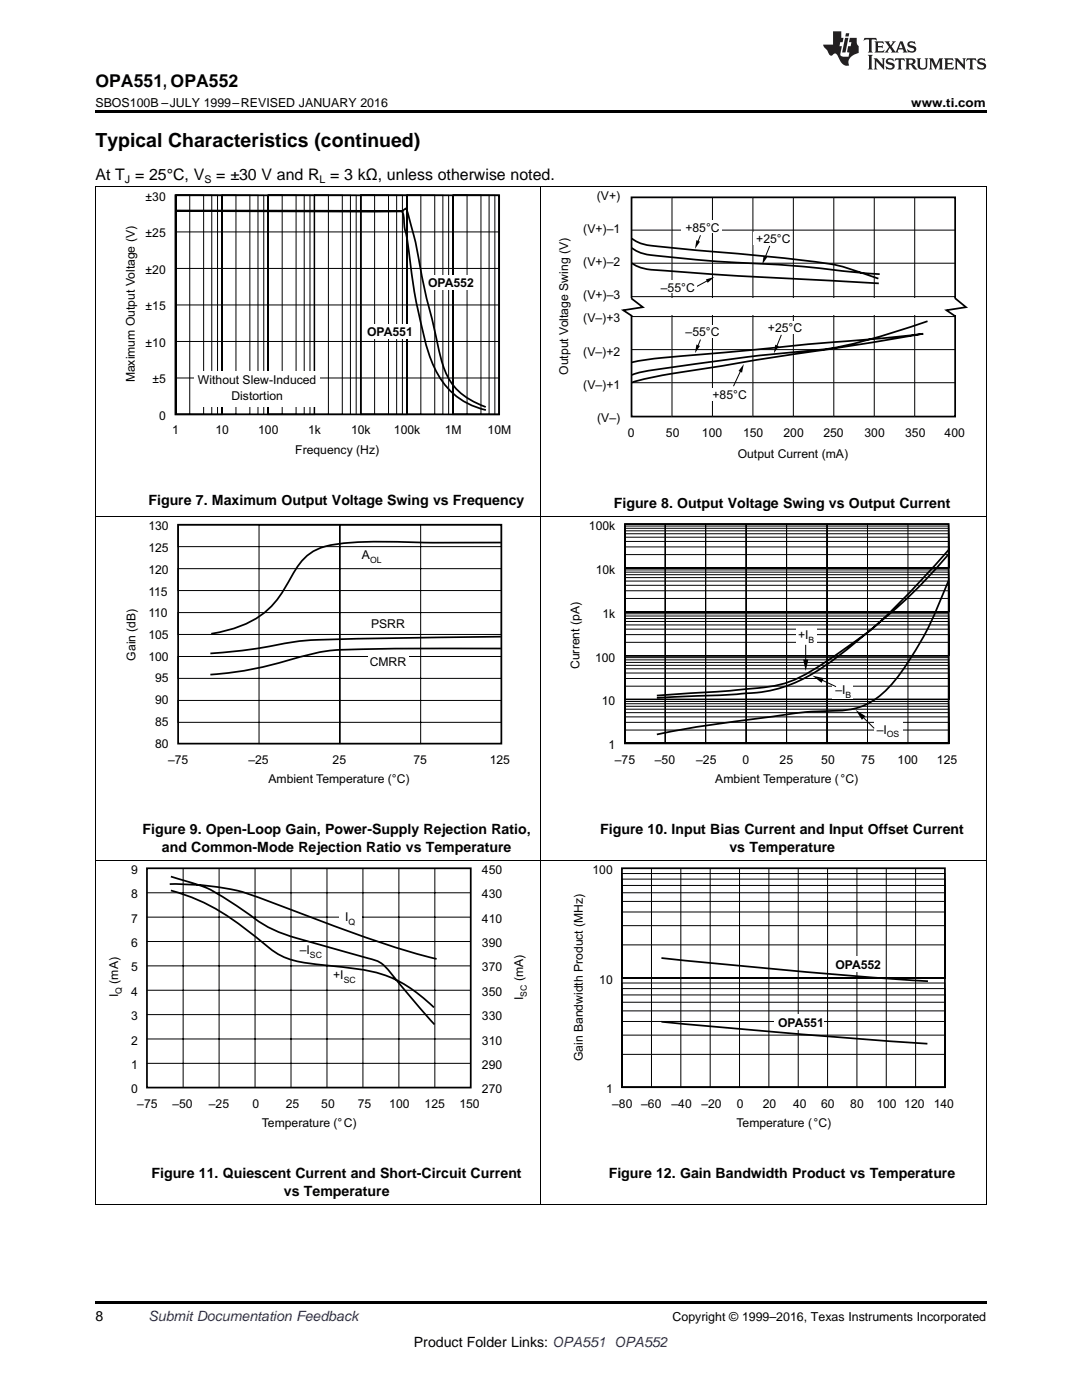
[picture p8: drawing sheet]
<svg xmlns="http://www.w3.org/2000/svg" width="216mm" height="279mm" viewBox="0 0 216 279" stroke-linecap="round" stroke-linejoin="round" font-family="sans-serif">
<path d="M19 259.7h177.8v.5h-177.8z" fill="#000"/>
<g fill="none" stroke="#000" stroke-width=".2">
<path d="M19.1 171.9v68.6M29.3 178.2h64.6M36.5 173.3v43.8M43.7 173.3v43.8M50.9 173.3v43.8M58.1 173.3v43.8M65.2 173.3v43.8M72.4 173.3v43.8M79.6 173.3v43.8M86.8 173.3v43.8M107.9 171.9v68.6M196.8 171.9v68.6"/>
<path d="M29.3 183h64.6M29.3 187.9h64.6M29.3 192.8h64.6M29.3 197.6h64.6M29.3 202.5h64.6M29.3 207.3h64.6M29.3 212.2h64.6M19 240.5h177.8"/>
</g>
<path d="M29.3 173.3h64.6v43.8h-64.6zM33.9 176.4h.2a53.4 53.4 0 0 1 15.2 1.9l12.4 4.6a227.3 227.3 0 0 0 25.4 8.5M34.1 174.9l2 .6a26 26 0 0 1 10.2 4.7l2 1.3a33 33 0 0 0 7.1 4.4 115.3 115.3 0 0 0 12.1 3.7l4.4 1.2a13.8 13.8 0 0 1 4.4 1.6l1.1 1.1 5.5 6.6 3.8 4.4M34.1 177.7a42.8 42.8 0 0 1 16.8 9.2l1.4 1.1a15.3 15.3 0 0 0 10.1 4.4l1.2 .1a76.6 76.6 0 0 1 12.1 1.8 26 26 0 0 1 10.9 6.8" fill="none" stroke="#000" stroke-width=".35"/>
<path d="M67.7 181.7h4.4v3h-4.4z" fill="#fff"/>
<path d="M130 173.4v43.7M135.9 173.4v43.7M141.7 173.4v43.7M147.6 173.4v43.7M153.4 173.4v43.7M159.3 173.4v43.7M165.1 173.4v43.7M171 173.4v43.7M176.8 173.4v43.7M182.7 173.4v43.7" fill="none" stroke="#000" stroke-width=".2"/>
<path d="M165.9 190.8h9.9v3h-9.9z" fill="#fff"/>
<path d="M124.1 173.3h64.4v43.7h-64.4zM132 191.2l3.5 .4a1369.8 1369.8 0 0 0 49.7 4.2M132 203.9l28.9 2.6 24.2 1.8" fill="none" stroke="#000" stroke-width=".35"/>
<g fill="none" stroke="#000" stroke-width=".2">
<path d="M124.1 174.3h64.4v20.9h-64.4zM124.1 175.4h64.4v19.8h-64.4zM124.1 176.7h64.4v18.5h-64.4zM124.1 178.2h64.4v17h-64.4zM124.1 179.9h64.4v15.3h-64.4zM124.1 182h64.4v13.2h-64.4zM124.1 184.7h64.4v10.5h-64.4zM124.1 188.6h64.4v6.5h-64.4zM124.1 196.2h64.4v20.8h-64.4zM124.1 197.3h64.4v19.7h-64.4zM124.1 198.6h64.4v18.4h-64.4zM124.1 200h64.4v17h-64.4z"/>
<path d="M124.1 201.7h64.4v15.3h-64.4zM124.1 203.9h64.4v13.1h-64.4zM124.1 206.6h64.4v10.4h-64.4zM124.1 210.4h64.4v6.6h-64.4z"/>
</g>
<path d="M124.1 195.1l64.4 .1" fill="none" stroke="#000" stroke-width=".24"/>
<path d="M154.4 202.4h9.9v3h-9.9z" fill="#fff"/>
<path d="M19.1 103.2v68.7M35.5 104.7h64.5v4.4h-64.5zM35.5 113.5h64.5v4.4h-64.5zM51.7 104.7h16.1v43.7h-16.1zM67.8 104.7h16.1v43.7h-16.1zM107.9 103.2v68.7M196.8 103.2v68.7M35.5 122.3h64.5v4.3h-64.5zM35.5 131h64.5v4.4h-64.5zM35.5 139.8h64.5v4.4h-64.5zM19 171.8h177.8" fill="none" stroke="#000" stroke-width=".2"/>
<path d="M35.5 104.7h64.5v43.7h-64.5zM99.9 108.3l-17.2-.1a88.7 88.7 0 0 0-16.5 .6 10 10 0 0 0-7.7 5.6 22.8 22.8 0 0 1-6.5 8.5 22.6 22.6 0 0 1-9.8 3.6M99.9 127.1l-14.6 .1a527 527 0 0 0-25.8 .8l-3.1 .5a95.4 95.4 0 0 1-14.4 1.9M99.9 129.4h-5.4a576.4 576.4 0 0 0-28 .4 62.3 62.3 0 0 0-10.9 2.5l-6.9 1.6-6.7 .7" fill="none" stroke="#000" stroke-width=".35"/>
<g fill="#fff">
<path d="M71.9 109.5h4.8v3h-4.8z"/>
<path d="M73.5 123.1h8.1v2.9h-8.1z"/>
<path d="M73.5 130.6h8.1v2.9h-8.1z"/>
</g>
<path d="M124.7 104.6h64.6v43.8h-64.6zM189.3 110.6a107.8 107.8 0 0 1-16.4 15.8 60.3 60.3 0 0 1-14.3 9.9 32.1 32.1 0 0 1-10.9 2.2l-16.6 .8M189.3 115.9l-.8 1.8a64.8 64.8 0 0 1-11.2 19.5 14.1 14.1 0 0 1-11.5 4.7 84.2 84.2 0 0 0-13.8 1.4l-12.5 1.7-8.4 1.6M189.3 109.7l-9.3 10.1a65.8 65.8 0 0 1-13.3 11 34.5 34.5 0 0 1-11.1 5.8l-3.2 .6-7.2 .7-14.1 .9" fill="none" stroke="#000" stroke-width=".35"/>
<g fill="none" stroke="#000" stroke-width=".2">
<path d="M124.7 104.6h8v43.8h-8zM124.7 104.6h64.6v8.7h-64.6zM124.7 105.4h64.6v7.9h-64.6zM124.7 106.5h64.6v6.8h-64.6zM124.7 108.1h64.6v5.2h-64.6zM124.7 110.7h64.6v2.6h-64.6zM124.7 109.1h64.6v4.2h-64.6zM124.7 107.2h64.6v6.1h-64.6zM124.7 105.9h64.6v7.4h-64.6zM124.7 105h64.6v8.3h-64.6zM124.7 114.2h64.6v7.9h-64.6zM124.7 115.3h64.6v6.8h-64.6z"/>
<path d="M124.7 116.8h64.6v5.3h-64.6zM124.7 119.4h64.6v2.7h-64.6zM124.7 117.9h64.6v4.2h-64.6zM124.7 116h64.6v6.1h-64.6zM124.7 114.7h64.6v7.4h-64.6zM124.7 113.7h64.6v8.4h-64.6zM132.7 104.6h8.1v43.8h-8.1zM140.8 104.6h8.1v43.8h-8.1zM148.9 104.6h8.1v43.8h-8.1zM157 104.6h8v43.8h-8zM165 104.6h8.1v43.8h-8.1zM173.1 104.6h8.1v43.8h-8.1z"/>
<path d="M124.7 122.1h64.6v8.7h-64.6zM124.7 122.9h64.6v7.9h-64.6zM124.7 124h64.6v6.8h-64.6zM124.7 125.6h64.6v5.2h-64.6zM124.7 128.2h64.6v2.6h-64.6zM124.7 126.7h64.6v4.1h-64.6zM124.7 124.7h64.6v6.1h-64.6zM124.7 123.4h64.6v7.4h-64.6zM124.7 122.5h64.6v8.3h-64.6zM124.7 131.7h64.6v7.9h-64.6zM124.7 132.8h64.6v6.8h-64.6zM124.7 134.3h64.6v5.3h-64.6z"/>
<path d="M124.7 136.9h64.6v2.7h-64.6zM124.7 135.4h64.6v4.2h-64.6zM124.7 133.5h64.6v6.1h-64.6zM124.7 132.2h64.6v7.4h-64.6zM124.7 131.2h64.6v8.4h-64.6zM124.7 139.6h64.6v8.8h-64.6zM124.7 140.4h64.6v8h-64.6zM124.7 141.5h64.6v6.8h-64.6zM124.7 143.1h64.6v5.2h-64.6zM124.7 145.7h64.6v2.6h-64.6zM124.7 144.2h64.6v4.1h-64.6zM124.7 142.2h64.6v6.1h-64.6z"/>
<path d="M124.7 141h64.6v7.4h-64.6zM124.7 140h64.6v8.4h-64.6z"/>
</g>
<path d="M124.7 113.3h64.6v8.8h-64.6zM124.7 130.8h64.6v8.8h-64.6z" fill="none" stroke="#000" stroke-width=".24"/>
<path d="M158.9 125.3h4.2v3.4h-4.2z" fill="#fff"/>
<path d="M160.3 131.6h1l-.5 2.3z" fill="#000"/>
<path d="M160.8 128.7v3.8" fill="none" stroke="#000" stroke-width=".2"/>
<path d="M166 135.9h4.1v3.5h-4.1z" fill="#fff"/>
<path d="M162.1 134.8l2.3 .5-.5 1z" fill="#000"/>
<path d="M163.4 135.4l3.4 1.6" fill="none" stroke="#000" stroke-width=".2"/>
<path d="M174.4 143.8h5.6v4h-5.6z" fill="#fff"/>
<path d="M170.7 141.7l2 1.2-.7 .8z" fill="#000"/>
<path d="M19.1 37.2v66M107.9 37.2v66M196.8 37.2v66M126 59.2h64.6v4h-64.6zM126 45.9h64.6M126 52.5h64.6M126 69.8h64.6M126 76.4h64.6M19 103.2h177.8M171.7 142.7l2.7 2.7" fill="none" stroke="#000" stroke-width=".2"/>
<path d="M126 39.4h64.6v43.7h-64.6z" fill="none" stroke="#000" stroke-width=".35"/>
<path d="M134.1 39.3v43.8z" fill="#fff"/>
<path d="M134.1 39.3v43.8z" fill="none" stroke="#000" stroke-width=".2"/>
<path d="M142.2 39.3v43.8z" fill="#fff"/>
<path d="M142.2 39.3v43.8z" fill="none" stroke="#000" stroke-width=".2"/>
<path d="M150.2 39.3v43.8z" fill="#fff"/>
<path d="M150.2 39.3v43.8z" fill="none" stroke="#000" stroke-width=".2"/>
<path d="M158.3 39.3v43.8z" fill="#fff"/>
<path d="M158.3 39.3v43.8z" fill="none" stroke="#000" stroke-width=".2"/>
<path d="M166.4 39.3v43.8z" fill="#fff"/>
<path d="M166.4 39.3v43.8z" fill="none" stroke="#000" stroke-width=".2"/>
<path d="M174.4 39.3v43.8z" fill="#fff"/>
<path d="M174.4 39.3v43.8z" fill="none" stroke="#000" stroke-width=".2"/>
<path d="M182.5 39.3v43.8z" fill="#fff"/>
<path d="M182.5 39.3v43.8z" fill="none" stroke="#000" stroke-width=".2"/>
<path d="M125.8 59.6h65v3.3h-65z" fill="#fff"/>
<path d="M125.9 59.5l2.4 1.8-3.9 .6 1.7 1.2M126.1 47.6a7.9 7.9 0 0 0 4.7 1.5l9.3 .9a302.9 302.9 0 0 1 27.6 3.1l7.6 2.5M126.1 49.5a7.9 7.9 0 0 0 4.7 1.5 310.9 310.9 0 0 0 25.7 1.9l19 1.8M126.1 52.5a9 9 0 0 0 5.2 1.4l14.3 1.1 29.8 1.6M190.5 59.5l2.3 1.8-3.9 .6 1.7 1.2M126.1 72.3a174.2 174.2 0 0 1 18.9-2l16.8-1.6 14.1-1.2 8.3-.9-14.3 2.4-16.8 2.5-9 1.5a176.8 176.8 0 0 0-17.5 3.2l-.5 .1M185.1 64.1l-5.2 1.7a76.9 76.9 0 0 1-22.5 4.6 459.2 459.2 0 0 0-30.2 4l-1.1 .4" fill="none" stroke="#000" stroke-width=".35"/>
<path d="M140.9 55.8l1.6-.5-1.3 1.1z" fill="#000"/>
<path d="M141.6 55.8l-2.8 1.5" fill="none" stroke="#000" stroke-width=".2"/>
<path d="M130.9 56h8.2v2.5h-8.2z" fill="#fff"/>
<path d="M148.4 72.6l-.3 1.8-.7-.4z" fill="#000"/>
<path d="M148 73.6l-1.6 3.5" fill="none" stroke="#000" stroke-width=".2"/>
<path d="M141.3 77.4h8.1v2.5h-8.1z" fill="#fff"/>
<path d="M139 47.9l.7 .3-1 1.5z" fill="#000"/>
<path d="M139.8 46.9l-.7 1.8" fill="none" stroke="#000" stroke-width=".2"/>
<path d="M135.9 44.1h8.1v2.4h-8.1z" fill="#fff"/>
<path d="M139 68.7l.7 .3-1 1.5z" fill="#000"/>
<path d="M139.8 67.8l-.7 1.7" fill="none" stroke="#000" stroke-width=".2"/>
<path d="M135.9 64.9h8.1v2.4h-8.1z" fill="#fff"/>
<path d="M152.4 51l.7 .3-1 1.5z" fill="#000"/>
<path d="M153.6 49.1l-1.1 2.7" fill="none" stroke="#000" stroke-width=".2"/>
<path d="M150.3 46.4h7.6v2.4h-7.6z" fill="#fff"/>
<path d="M154.7 68.8l.7 .3-1 1.4z" fill="#000"/>
<path d="M155.9 66.8l-1.1 2.7" fill="none" stroke="#000" stroke-width=".2"/>
<path d="M152.7 64.1h7.5v2.5h-7.5z" fill="#fff"/>
<path d="M35.1 39h9.2v43.7h-9.2zM53.5 39h9.2v43.7h-9.2zM72 39h9.2v43.7h-9.2zM90.4 39h9.2v43.7h-9.2z" fill="none" stroke="#000" stroke-width=".28"/>
<g fill="none" stroke="#000" stroke-width=".2">
<path d="M35.1 39h8.3v43.7h-8.3zM35.1 39h7.2v43.7h-7.2zM35.1 39h5.5v43.7h-5.5zM35.1 39h2.8v43.7h-2.8zM44.3 39h8.3v43.7h-8.3zM44.3 39h7.2v43.7h-7.2zM44.3 39h5.6v43.7h-5.6zM44.3 39h2.8v43.7h-2.8zM53.5 39h8.4v43.7h-8.4zM53.5 39h7.2v43.7h-7.2zM53.5 39h5.6v43.7h-5.6zM53.5 39h2.8v43.7h-2.8z"/>
<path d="M62.7 39h8.4v43.7h-8.4zM62.7 39h7.2v43.7h-7.2zM62.7 39h5.6v43.7h-5.6zM62.8 39h2.7v43.7h-2.7zM72 39h8.3v43.7h-8.3zM72 39h7.1v43.7h-7.1zM72 39h5.5v43.7h-5.5zM72 39h2.8v43.7h-2.8zM81.2 39h8.3v43.7h-8.3zM81.2 39h7.2v43.7h-7.2zM81.2 39h5.5v43.7h-5.5zM81.2 39h2.8v43.7h-2.8z"/>
<path d="M90.4 39h8.3v43.7h-8.3zM90.4 39h7.2v43.7h-7.2zM90.4 39h5.6v43.7h-5.6zM90.4 39h2.8v43.7h-2.8zM35 46.3h64.6M35 53.6h64.6M35 60.9h64.6M35 68.1h64.6M35 75.4h64.6"/>
</g>
<path d="M35 39h64.6v43.7h-64.6z" fill="none" stroke="#000" stroke-width=".35"/>
<g fill="#fff">
<path d="M85.1 54.9h9.9v3h-9.9z"/>
<path d="M72.5 64.7h10.4v2.9h-10.4z"/>
<path d="M38.8 74h25.1v7.1h-25.1z"/>
</g>
<path d="M35.1 42l45 .1a2.66 2.66 0 0 1 .5 2.2l.1 1a73.5 73.5 0 0 1 1.6 10.2l.7 4.6a86.8 86.8 0 0 0 3.4 12.6 14.7 14.7 0 0 0 10.6 9.1M35.1 42.1l44.1 .1h1.1l.7-.6a83.1 83.1 0 0 1 3.3 14.3l3.3 14.1a15.1 15.1 0 0 0 3.9 8.1 16 16 0 0 0 5.4 3.1" fill="none" stroke="#000" stroke-width=".35"/>
<path d="M19 37.2h177.8" fill="none" stroke="#000" stroke-width=".2"/>
<path d="M19 22h177.8v.5h-177.8z" fill="#000"/>
<g fill="#231f20">
<path d="M172.5 7.6l-.1 .5 .4-.2h.6v.1v2.1l-.2 .4h.9l-.2-.4v-2.1l.1-.1h.5l.5 .2-.2-.5zM174.5 8.3l.2 .3v1.5l-.2 .4h1.8l.2-.6a1.04 1.04 0 0 1-1.3 .2v-.7h.6l.3 .2v-.6l-.3 .2h-.6v-.6l.8-.1 .4 .3-.2-.5zM176.5 8.3l.9 1.1-.9 1.1h.8l-.2-.2 .4-.7 .5 .7-.2 .2h1.5l-.2-.2 .2-.4h.9l.1 .4-.2 .2h1l-.3-.3-.7-1.9h-.5l-.9 2-.8-1 .9-1h-.8l.1 .3-.4 .5-.3-.6 .1-.2zM179.7 8.6l.4 1h-.7zM181.3 8.4a.63 .63 0 0 0-.2 .7 .63 .63 0 0 0 .6 .4l.6 .2 .1 .2a.75 .75 0 0 1-.7 .4 .75 .75 0 0 1-.6-.5l.1 .7 .1-.1a1.11 1.11 0 0 0 1.5-.6 1.13 1.13 0 0 0-1.2-.8l-.1-.4a1.04 1.04 0 0 1 1.2 .2l-.2-.5-.2 .1-.4-.2zM173.2 10.9l.2 .4v2.2l-.2 .4h1l-.3-.4v-2.2l.3-.4zM174.3 11.6l.3 .4v1.5l-.3 .4h.8l-.2-.4v-1.3l1.5 1.7v-1.9l.2-.4h-.7l.2 .4v.9l-1.1-1.3zM177 11.8a.62 .62 0 0 0-.2 .7 .62 .62 0 0 0 .6 .4l.6 .1 .1 .3a.76 .76 0 0 1-.7 .3 .76 .76 0 0 1-.7-.4l.2 .7 .1-.1a1.11 1.11 0 0 0 1.5-.6 1.13 1.13 0 0 0-1.2-.8l-.1-.4a1.04 1.04 0 0 1 1.2 .2l-.2-.6-.2 .1-.5-.1zM178.7 11.6l-.2 .6a.61 .61 0 0 1 .8-.3v1.6l-.2 .4h.9l-.2-.4v-1.6a.63 .63 0 0 1 .7 .3l-.1-.6zM180.6 11.6l.3 .4v1.5l-.3 .4h1l-.2-.2-.1-.8 .6 .2a.76 .76 0 0 0 1.2 .7l-1-1a.58 .58 0 0 0 .6-.5 .58 .58 0 0 0-.5-.6zM181.4 11.9h.1a.45 .45 0 0 1 .5 .1 .45 .45 0 0 1 .1 .5l-.8 .2zM182.9 11.6l.2 .2a2.17 2.17 0 0 0 .3 1.9 .99 .99 0 0 0 1.6-.6v-1.1l.2-.4h-.7l.2 .2a1.92 1.92 0 0 1-.2 1.8 .6 .6 0 0 1-.9-.5v-1.1l.2-.4zM185.4 11.6l.2 .4v1.5l-.2 .4h.7l-.2-.4v-1.4l.8 1.8 .8-1.8v1.4l-.2 .4h.9l-.2-.4v-1.5l.2-.4h-.8l-.6 1.5-.6-1.5zM188.4 11.6l.2 .4v1.5l-.2 .4h1.8l.1-.6a1.04 1.04 0 0 1-1.2 .1v-.6h.5l.4 .2v-.6l-.4 .2h-.5v-.7h.8l.3 .3-.1-.6zM190.5 11.6l.2 .4v1.5l-.2 .4h.7l-.2-.4v-1.3l1.5 1.7v-1.9l.2-.4h-.7l.2 .4v.9l-1.1-1.3zM192.9 11.6l-.1 .6a.61 .61 0 0 1 .7-.3l.1 1.6-.3 .4h1l-.3-.4 .1-1.6a.63 .63 0 0 1 .7 .3l-.1-.6zM195.2 11.8a.62 .62 0 0 0-.2 .7 .62 .62 0 0 0 .6 .4l.6 .1 .1 .3a.76 .76 0 0 1-.7 .3 .76 .76 0 0 1-.6-.4l.1 .7 .1-.1a1.11 1.11 0 0 0 1.6-.6 1.13 1.13 0 0 0-1.3-.8l-.1-.4a1.04 1.04 0 0 1 1.2 .2l-.1-.6-.2 .1-.5-.1z"/>
<path d="M166.2 6.3v2.6h-1.9v.4l.8 .9a.91 .91 0 0 0 1 .8 .56 .56 0 0 1 .5-.3 .56 .56 0 0 1 .5 .3l.4 .8a1.53 1.53 0 0 0 1.9 1.2 1.54 1.54 0 0 1 1-2.1l.9-.3v-1.4a1.52 1.52 0 0 1-.4-1.6h-1.3l-.2 .8h.5l-.2 .8h-.5l-.1 1v.2l.4 .1-.2 .8a1.93 1.93 0 0 1-1.6-.3l.3-1.8h-.5l.2-.8h.4l.2-.8h-.4v-1.3zM168.6 7.6l-.6 2.9h.7l.6-2.9zM168.8 6.6l-.1 .7h.6l.2-.7z"/>
</g>
<text font-size="3.9" x="19" y="29.3">Typical Characteristics (continued)</text>
<text font-size="3.5" x="19" y="17.3">OPA551, OPA552</text>
<g font-size="3.2">
<text x="19" y="36">At T = 25°C, V</text>
<text x="43.1" y="36">= ±30 V and R = 3 kΩ, unless otherwise noted.</text>
</g>
<g font-size="2.8">
<text x="29.6" y="100.8">Figure 7. Maximum Output Voltage Swing vs Frequency</text>
<text x="122.5" y="101.5">Figure 8. Output Voltage Swing vs Output Current</text>
<text x="28.4" y="166.4">Figure 9. Open-Loop Gain, Power-Supply Rejection Ratio,</text>
<text x="119.8" y="166.4">Figure 10. Input Bias Current and Input Offset Current</text>
<text x="32.3" y="170.1">and Common-Mode Rejection Ratio vs Temperature</text>
<text x="145.6" y="170.1">vs Temperature</text>
<text x="30.2" y="235.1">Figure 11. Quiescent Current and Short-Circuit Current</text>
<text x="56.7" y="238.8">vs Temperature</text>
<text x="121.5" y="235.1">Figure 12. Gain Bandwidth Product vs Temperature</text>
<text x="19" y="263.6">8</text>
<text x="82.6" y="268.9">Product Folder Links: OPA551 OPA552</text>
</g>
<text font-size="2.8" fill="#0000c8" x="29.6" y="263.6">Submit Documentation Feedback</text>
<g font-size="2.5">
<text x="19" y="21.4">SBOS100B –JULY 1999–REVISED JANUARY 2016</text>
<text x="181.8" y="21.4">www.ti.com</text>
<text x="134.2" y="263.6">Copyright © 1999–2016, Texas Instruments Incorporated</text>
</g>
<g font-size="2.4">
<text x="29.1" y="40">±30</text>
<text x="119.1" y="39.9">(V+)</text>
<text x="29.1" y="47.3">±25</text>
<text x="116.4" y="46.5">(V+)–1</text>
<text x="136.8" y="46.3">+85°C</text>
<text x="116.4" y="53.1">(V+)–2</text>
<text x="150.9" y="48.6">+25°C</text>
<text x="29.1" y="54.6">±20</text>
<text x="85.4" y="57.3">OPA552</text>
<text x="116.4" y="59.7">(V+)–3</text>
<text x="131.9" y="58.2">–55°C</text>
<text x="29.1" y="61.9">±15</text>
<text x="116.4" y="64.4">(V–)+3</text>
<text x="29.1" y="69.2">±10</text>
<text x="73.2" y="67">OPA551</text>
<text x="116.4" y="71">(V–)+2</text>
<text x="136.8" y="67.1">–55°C</text>
<text x="153.2" y="66.3">+25°C</text>
<text x="26.9" y="76.3" transform="rotate(-90 26.9 76.3)">Maximum Output Voltage (V)</text>
<text x="30.4" y="76.5">±5</text>
<text x="39.5" y="76.7">Without Slew-Induced</text>
<text x="113.4" y="74.8" transform="rotate(-90 113.4 74.8)">Output Voltage Swing (V)</text>
<text x="116.4" y="77.6">(V–)+1</text>
<text x="31.7" y="83.7">0</text>
<text x="46.2" y="79.9">Distortion</text>
<text x="142.2" y="79.6">+85°C</text>
<text x="34.3" y="86.7">1</text>
<text x="43" y="86.7">10</text>
<text x="51.5" y="86.7">100</text>
<text x="61.5" y="86.7">1k</text>
<text x="70" y="86.7">10k</text>
<text x="78.6" y="86.7">100k</text>
<text x="88.8" y="86.7">1M</text>
<text x="97.3" y="86.7">10M</text>
<text x="119.2" y="84.2">(V–)</text>
<text x="125.3" y="87.2">0</text>
<text x="132.9" y="87.2">50</text>
<text x="140.1" y="87.2">100</text>
<text x="148.3" y="87.2">150</text>
<text x="156.3" y="87.2">200</text>
<text x="164.3" y="87.2">250</text>
<text x="172.5" y="87.2">300</text>
<text x="180.6" y="87.2">350</text>
<text x="188.5" y="87.2">400</text>
<text x="58.9" y="90.7">Frequency (Hz)</text>
<text x="147.2" y="91.4">Output Current (mA)</text>
<text x="29.6" y="105.9">130</text>
<text x="117.5" y="105.8">100k</text>
<text x="29.6" y="110.2">125</text>
<text x="72.2" y="111.6">A</text>
<text x="29.6" y="114.5">120</text>
<text x="29.6" y="118.9">115</text>
<text x="118.9" y="114.5">10k</text>
<text x="29.6" y="123.2">110</text>
<text x="74" y="125.4">PSRR</text>
<text x="120.2" y="123.3">1k</text>
<text x="27.1" y="131.8" transform="rotate(-90 27.1 131.8)">Gain (dB)</text>
<text x="29.6" y="127.5">105</text>
<text x="29.6" y="131.9">100</text>
<text x="159.2" y="127.6">+I</text>
<text x="31" y="136.2">95</text>
<text x="73.8" y="132.9">CMRR</text>
<text x="115.6" y="133.5" transform="rotate(-90 115.6 133.5)">Current (pA)</text>
<text x="118.7" y="132">100</text>
<text x="31" y="140.5">90</text>
<text x="120.1" y="140.8">10</text>
<text x="166.7" y="138.6">–I</text>
<text x="31" y="144.9">85</text>
<text x="31" y="149.2">80</text>
<text x="121.4" y="149.5">1</text>
<text x="174.9" y="146.5">–I</text>
<text x="33.5" y="152.5">–75</text>
<text x="49.6" y="152.5">–25</text>
<text x="66.4" y="152.5">25</text>
<text x="82.5" y="152.5">75</text>
<text x="97.7" y="152.5">125</text>
<text x="122.7" y="152.5">–75</text>
<text x="130.7" y="152.5">–50</text>
<text x="138.9" y="152.5">–25</text>
<text x="148.2" y="152.5">0</text>
<text x="155.6" y="152.5">25</text>
<text x="163.9" y="152.5">50</text>
<text x="171.9" y="152.5">75</text>
<text x="179.1" y="152.5">100</text>
<text x="187" y="152.5">125</text>
<text x="53.6" y="156.3">Ambient Temperature (°C)</text>
<text x="142.7" y="156.3">Ambient Temperature (°C)</text>
<text x="26.1" y="174.4">9</text>
<text x="26.1" y="179.3">8</text>
<text x="96.2" y="174.4">450</text>
<text x="96.2" y="179.3">430</text>
<text x="118.2" y="174.5">100</text>
<text x="26.1" y="184.1">7</text>
<text x="68.9" y="183.9">I</text>
<text x="96.2" y="184.1">410</text>
<text x="26.1" y="189">6</text>
<text x="59.8" y="190.4">–I</text>
<text x="96.2" y="189">390</text>
<text x="23.6" y="196.3" transform="rotate(-90 23.6 196.3)">(mA)</text>
<text x="26.1" y="193.9">5</text>
<text x="66.5" y="195.4">+I</text>
<text x="96.2" y="193.9">370</text>
<text x="104.4" y="195.8" transform="rotate(-90 104.4 195.8)">(mA)</text>
<text x="119.6" y="196.3">10</text>
<text x="166.7" y="193.3">OPA552</text>
<text x="23.6" y="199" transform="rotate(-90 23.6 199)">I</text>
<text x="26.1" y="198.7">4</text>
<text x="26.1" y="203.6">3</text>
<text x="96.2" y="198.7">350</text>
<text x="96.2" y="203.6">330</text>
<text x="104.4" y="199.6" transform="rotate(-90 104.4 199.6)">I</text>
<text x="26.1" y="208.5">2</text>
<text x="96.2" y="208.5">310</text>
<text x="155.3" y="204.9">OPA551</text>
<text x="26.1" y="213.3">1</text>
<text x="96.2" y="213.3">290</text>
<text x="116.3" y="211.8" transform="rotate(-90 116.3 211.8)">Gain Bandwidth Product (MHz)</text>
<text x="26.1" y="218.2">0</text>
<text x="27.4" y="221.1">–75</text>
<text x="34.4" y="221.1">–50</text>
<text x="41.7" y="221.1">–25</text>
<text x="50.4" y="221.1">0</text>
<text x="57" y="221.1">25</text>
<text x="64.1" y="221.1">50</text>
<text x="71.4" y="221.1">75</text>
<text x="77.7" y="221.1">100</text>
<text x="84.7" y="221.1">125</text>
<text x="91.7" y="221.1">150</text>
<text x="96.2" y="218.2">270</text>
<text x="120.9" y="218.2">1</text>
<text x="122.2" y="221.1">–80</text>
<text x="127.9" y="221.1">–60</text>
<text x="134" y="221.1">–40</text>
<text x="139.9" y="221.1">–20</text>
<text x="147" y="221.1">0</text>
<text x="152.2" y="221.1">20</text>
<text x="158.3" y="221.1">40</text>
<text x="163.8" y="221.1">60</text>
<text x="169.7" y="221.1">80</text>
<text x="174.9" y="221.1">100 120</text>
<text x="186.3" y="221.1">140</text>
<text x="52.2" y="225">Temperature (°C)</text>
<text x="147" y="225">Temperature (°C)</text>
</g>
<g font-size="2.1">
<text x="24.9" y="36.6">J</text>
<text x="40.8" y="36.6">S</text>
<text x="63.8" y="36.6">L</text>
</g>
<g font-size="1.7">
<text x="73.8" y="112.3">OL</text>
<text x="161.3" y="128.3">B</text>
<text x="168.7" y="139.3">B</text>
<text x="177" y="147.2">OS</text>
<text x="69.5" y="184.6">Q</text>
<text x="61.8" y="191.1">SC</text>
<text x="68.6" y="196.1">SC</text>
<text x="24.3" y="198.3" transform="rotate(-90 24.3 198.3)">Q</text>
<text x="105.1" y="198.9" transform="rotate(-90 105.1 198.9)">SC</text>
</g>
</svg>
